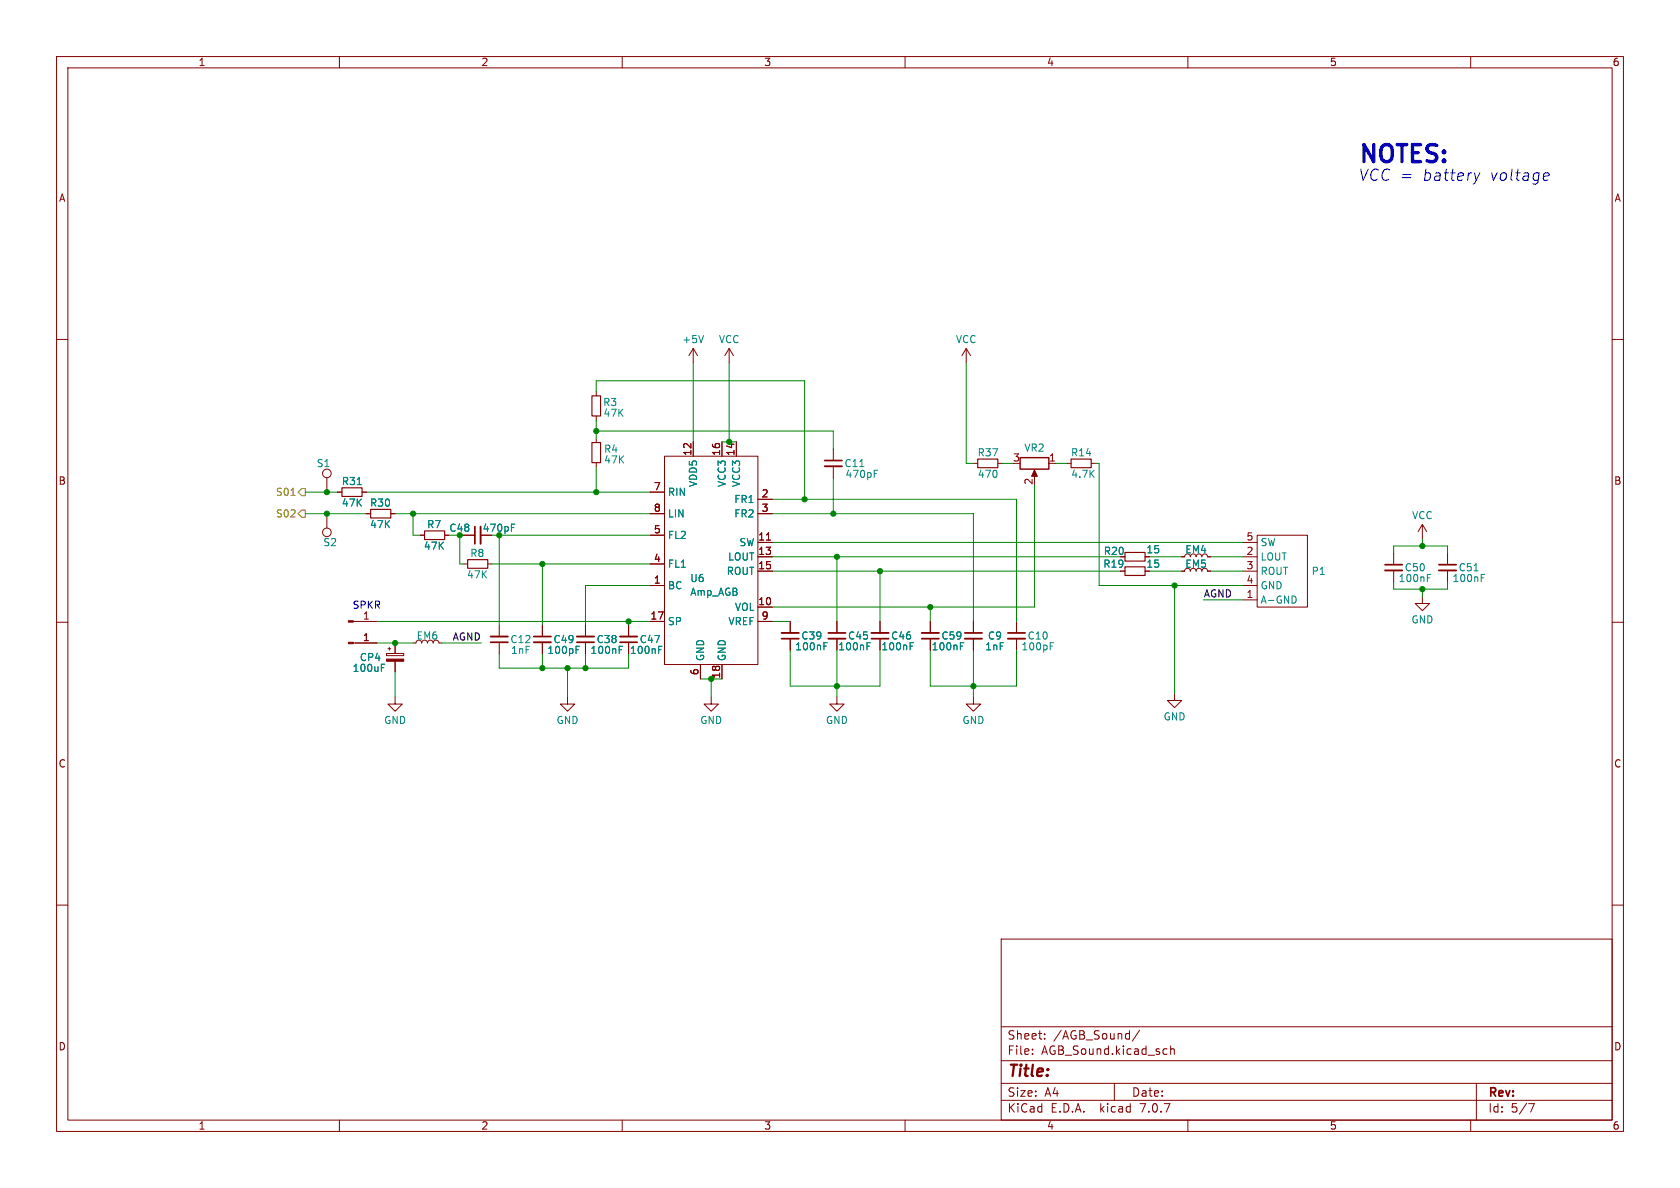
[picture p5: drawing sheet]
<svg xmlns="http://www.w3.org/2000/svg" width="297mm" height="210mm" viewBox="0 0 297 210" stroke-linecap="round" stroke-linejoin="round" font-family="sans-serif">
<g fill="none" stroke="#840000" stroke-width=".18">
<path d="M10 10h277v190h-277zM12 12h273v186h-273zM60 10v2M110 10v2M160 10v2M210 10v2M260 10v2M10 60h2M285 60h2M105.4 69.2v.8M105.4 73.5v.8M105.4 77.5v.7"/>
<path d="M122.6 61.6v2.5M122.6 78.1v2.5M122.6 61.6l-.8 1.3M122.6 61.6l.7 1.3M127.6 78.1v2.5M128.9 61.6l-.8 1.3M128.9 61.6v2.5M128.9 61.6l.8 1.3M130.2 78.1v2.5M147.3 79.4v2M170.8 61.6l-.7 1.3M170.8 61.6v2.5"/>
<path d="M170.8 61.6l.8 1.3M57.8 84.5v2.5M57.8 90.8v2.5M59.7 87h.8M64 87h.8M64.8 90.8h.7M69.1 90.8h.7M74.3 94.6h.8M78.6 94.6h.8M81.9 94.6h2M81.9 99.7h.8M86.2 99.7h.8"/>
<path d="M105.4 81.8v.8M114.9 94.6h2.6M114.9 90.8h2.6M114.9 99.7h2.6M114.9 87h2.6M117.5 80.6h16.5v36.9h-16.5zM134 95.9h2.5M134 98.4h2.5M134 88.3h2.5M134 90.8h2.5M135.5 95.5h.7M147.3 82.4v2.1"/>
<path d="M172.1 81.9h.7M176.4 81.9h.8M182.9 83.4v1.1M185.4 81.9h1.3M188.6 81.9h.8M192.9 81.9h.8M198.1 98.4h.8M208.9 98.4h.5M213.5 98.4h.5M219.7 95.9h2.5M219.7 98.4h2.5M222.2 94.6h8.9v12.7h-8.9z"/>
<path d="M246.4 97.8v2M251.5 92.7l-.8 1.3M251.5 92.7v2.6M251.5 92.7l.7 1.3M255.9 97.8v2M10 110h2M62.5 113.7h4.2M62.5 109.9h4.2M68.3 115.5h3.1v.4h-3.1zM68.6 114.7h.5M68.8 114.4v.5M69.8 113.7v1.8"/>
<path d="M69.8 116.9v1.8M73 113.7h.5M77.6 113.7h.5M88.3 110.5v2M88.3 113.5v2.1M95.9 110.5v2M95.9 113.5v2.1M103.5 110.5v2M103.5 113.5v2.1M111.1 110.5v2M111.1 113.5v2.1M114.9 109.9h2.6"/>
<path d="M114.9 103.5h2.6M123.8 117.5v2.5M127.6 117.5v2.5M134 107.3h2.5M134 101h2.5M134 109.9h2.5M139.7 109.9v2M139.7 112.9v2M148 109.9v2M148 112.9v2M155.6 109.9v2M155.6 112.9v2"/>
<path d="M164.5 109.9v2M164.5 112.9v2M172.1 109.9v2M172.1 112.9v2M179.7 109.9v2M179.7 112.9v2M198.1 101h.8M208.9 101h.5M213.5 101h.5M219.7 101h2.5M219.7 103.5h2.5M219.7 106h2.5"/>
<path d="M246.4 100.8v2.1M251.5 105.4v1.3h1.2l-1.2 1.3-1.3-1.3h1.3M255.9 100.8v2.1M285 110h2M69.8 123.2v1.3h1.3l-1.3 1.2-1.2-1.2h1.2M100.3 123.2v1.3h1.3l-1.3 1.2-1.2-1.2h1.2M125.7 123.2v1.3h1.3l-1.3 1.2-1.2-1.2h1.2M148 123.2v1.3h1.2l-1.2 1.2-1.3-1.2h1.3M172.1 123.2v1.3h1.3l-1.3 1.2-1.3-1.2h1.3M207.6 122.6v1.2h1.3l-1.3 1.3-1.2-1.3h1.2M10 160h2M285 160h2"/>
<path d="M177 166h108v32h-108zM60 198v2M110 198v2M160 198v2M177 194.5h108M177 191.5h108M177 187.5h108M177 181.5h108M182.5 186.3v.1M182.5 185.5v.1M184.7 183.6v.1M184.7 182.8v.1"/>
<path d="M197 191.5v3M201.5 182.1l-1.3 2M205.9 185.4l.4 .1M206.3 186.3l-.4 .1M207 185.5l.2-.1 .3 .1 .1 .9M207 184.9v1.5M210 198v2M260 198v2M261 191.5v6.5M270.2 195.1h1l-.6 1.5"/>
<circle cx="57.8" cy="94.1" r=".76"/>
<circle cx="57.8" cy="83.7" r=".76"/>
</g>
<g fill="#840000" stroke="#840000" stroke-width=".18">
<path d="M68.3 116.5h3.1v.4h-3.1z"/>
<path d="M182.9 83.1l.5 1.1h-1z"/>
<path d="M61.6 109.7h.9v.3h-.9z"/>
<path d="M61.6 113.5h.9v.3h-.9z"/>
</g>
<g fill="none" stroke="#008484" stroke-width=".18">
<path d="M124.4 59.3l-.5 1.3M63.2 85.7h.7M90.4 93.3h.4M90.4 92.7h.6M152 82.5h.7M154.5 83.7h.5M154.5 83.1h.7M67.4 118h.4M67.4 117.4h.6M101.8 114.8h.5M101.8 114.2h.6M109.5 114.8h.4"/>
<path d="M109.5 114.2h.6M116.4 114.8h.5M116.4 114.2h.7M145.7 114.2h.4M145.7 113.6h.6M153.3 114.2h.4M153.3 113.6h.6M160.9 114.2h.4M160.9 113.6h.6M169.8 114.2h.4M169.8 113.6h.6M185.7 114.2h.4"/>
<path d="M185.7 113.6h.6M228.9 105.4l.2 .5-.2 .7M252.3 102.1h.5M252.3 101.5h.6M260.6 100.9h.7M261.9 102.1h.4M261.9 101.5h.6"/>
</g>
<g fill="none" stroke="#840000" stroke-width=".33">
<path d="M85 93.1v3M145.8 82.4h3M86.7 112.5h3.1M94.4 113.5h3M102 112.5h3M109.6 112.5h3M138.2 111.9h3M146.4 112.9h3.1M154.1 111.9h3M162.9 111.9h3.1M170.6 112.9h3M178.2 112.9h3"/>
<path d="M244.9 100.8h3M254.4 100.8h3"/>
</g>
<g fill="none" stroke="#840000" stroke-width=".3">
<path d="M83.9 93.1v3M145.8 81.4h3M244.9 99.8h3M254.4 99.8h3M86.7 113.5h3.1M94.4 112.5h3M102 113.5h3M109.6 113.5h3M138.2 112.9h3M146.4 111.9h3.1M154.1 112.9h3M162.9 112.9h3.1"/>
<path d="M170.6 111.9h3M178.2 111.9h3"/>
</g>
<path d="M104.6 70h1.6v3.5h-1.6zM104.6 78.2h1.6v3.6h-1.6zM60.5 86.2h3.5v1.6h-3.5zM65.5 90h3.6v1.6h-3.6zM75.1 93.9h3.5v1.5h-3.5zM82.7 98.9h3.5v1.6h-3.5zM172.8 81.2h3.6v1.5h-3.6zM189.4 81.2h3.5v1.5h-3.5zM198.9 97.7h3.5v1.5h-3.5zM198.9 100.2h3.5v1.5h-3.5z" fill="none" stroke="#840000" stroke-width=".2"/>
<path d="M180.3 80.9h5.1v2h-5.1z" fill="none" stroke="#840000" stroke-width=".25"/>
<path d="M51.4 87.6h.8M52.7 90.8l.6-.6h.7v1.2h-.7zM53.3 86.4h.7v1.2h-.7l-.6-.6z" fill="none" stroke="#848400" stroke-width=".18"/>
<path d="M261.6 30.5l-.6 1.4M273.2 30.5l.6 .1v.4l-.9 .2M273.7 31.8l-.6 .1" fill="none" stroke="#0000c2" stroke-width=".18"/>
<g fill="none" stroke="#008400" stroke-width=".18">
<path d="M105.4 69.2v-1.9h36.8v21M105.4 74.3v3.2M105.4 76.2h41.9v3.2M122.6 64.1v14M127.6 78.1h2.6M128.9 64.1v14M170.8 64.1v17.8h1.3M54 90.8h10.8M54 87h5.7M64.8 87h50.1M69.8 90.8h45.1M73 90.8v3.8h1.3"/>
<path d="M81.3 94.6v5.1h.6M87 99.7h27.9M95.9 99.7v10.8M105.4 82.6v4.4M114.9 94.6h-26.6v15.9M136.5 90.8h35.6v19.1M136.5 88.3h43.2v21.6M136.5 98.4h61.6M136.5 95.9h83.2M147.3 84.5v6.3M148 98.4v11.5M177.2 81.9h1.9"/>
<path d="M182.9 85.7v21.6h-46.4M186.7 81.9h1.9M193.7 81.9h.6v21.6h25.4M203.2 98.4h5.7M214 98.4h5.7M246.4 97.8v-1.3h9.5v1.3M251.5 95.3v1.2M66.7 109.9h48.2M66.7 113.7h6.3M69.8 118.7v4.5M78.1 113.7h7M88.3 115.6v2.5h22.8v-2.5"/>
<path d="M95.9 115.6v2.5M100.3 118.1v5.1M103.5 115.6v2.5M111.1 109.9v.6M114.9 103.5h-11.4v7M136.5 109.9h3.2M136.5 101h61.6M139.7 114.9v6.4h15.9v-6.4M148 114.9v8.3M155.6 101v8.9M164.5 114.9v6.4h15.2v-6.4M164.5 107.3v2.6"/>
<path d="M172.1 114.9v8.3M203.2 101h5.7M207.6 103.5v19.1M212.7 106h7M214 101h5.7M246.4 102.9v1.2h9.5v-1.2M251.5 104.1v1.3M123.8 120h1.9v3.2"/>
</g>
<g fill="#008400" stroke="#008400" stroke-width=".18">
<circle cx="103.5" cy="118.1" r=".46"/>
<circle cx="95.9" cy="118.1" r=".46"/>
<circle cx="100.3" cy="118.1" r=".46"/>
<circle cx="155.6" cy="101" r=".46"/>
<circle cx="164.5" cy="107.3" r=".46"/>
<circle cx="142.2" cy="88.3" r=".46"/>
<circle cx="148" cy="121.3" r=".46"/>
<circle cx="125.7" cy="120" r=".46"/>
<circle cx="172.1" cy="121.3" r=".46"/>
<circle cx="105.4" cy="76.2" r=".46"/>
<circle cx="95.9" cy="99.7" r=".46"/>
<circle cx="128.9" cy="78.1" r=".46"/>
<circle cx="147.3" cy="90.8" r=".46"/>
<circle cx="111.1" cy="109.9" r=".46"/>
<circle cx="105.4" cy="87" r=".46"/>
<circle cx="148" cy="98.4" r=".46"/>
<circle cx="81.3" cy="94.6" r=".46"/>
<circle cx="73" cy="90.8" r=".46"/>
<circle cx="69.8" cy="113.7" r=".46"/>
<circle cx="57.8" cy="90.8" r=".46"/>
<circle cx="57.8" cy="87" r=".46"/>
<circle cx="251.5" cy="96.5" r=".46"/>
<circle cx="251.5" cy="104.1" r=".46"/>
<circle cx="207.6" cy="103.5" r=".46"/>
</g>
<text font-size="4.2" fill="#0000c2" x="240" y="29">NOTES:</text>
<g font-size="2.8" fill="#0000c2">
<text x="240" y="32.1">VCC =</text>
<text x="251.4" y="32.1">battery</text>
<text x="263.3" y="32.1">voltage</text>
</g>
<text font-size="2.8" fill="#840000" x="178" y="190.9">Title:</text>
<g font-size="2.1" fill="#840000">
<text x="178" y="184">Sheet:</text>
<text x="186.2" y="184">/AGB_Sound/</text>
<text x="178" y="186.7">File:</text>
<text x="184.1" y="186.7">AGB_Sound.kicad_sch</text>
<text x="178" y="196.9">KiCad</text>
<text x="178" y="194.1">Size:</text>
<text x="184.7" y="194.1">A4</text>
<text x="185.7" y="196.9">E.D.A.</text>
<text x="194.6" y="196.9">kicad</text>
<text x="200" y="194.1">Date:</text>
<text x="201.8" y="196.9">7.0.7</text>
<text x="263" y="194.3">Rev:</text>
<text x="263" y="196.9">Id:</text>
<text x="267.1" y="196.9">5/7</text>
</g>
<g font-size="1.8" fill="#840000">
<text x="35" y="11.9">1</text>
<text x="85" y="11.9">2</text>
<text x="135" y="11.9">3</text>
<text x="185" y="11.9">4</text>
<text x="235" y="11.9">5</text>
<text x="285" y="11.9">6</text>
<text x="10.3" y="35.9">A</text>
<text x="285.3" y="35.9">A</text>
<text x="122.3" y="80.7" transform="rotate(-90 122.3 80.7)">12</text>
<text x="127.4" y="80.7" transform="rotate(-90 127.4 80.7)">16</text>
<text x="129.9" y="80.7" transform="rotate(-90 129.9 80.7)">14</text>
<text x="179" y="81.7">3</text>
<text x="185.3" y="81.7">1</text>
<text x="10.3" y="85.9">B</text>
<text x="115.5" y="86.7">7</text>
<text x="134.5" y="88">2</text>
<text x="182.6" y="85.8" transform="rotate(-90 182.6 85.8)">2</text>
<text x="285.3" y="85.9">B</text>
<text x="115.5" y="94.4">5</text>
<text x="115.5" y="90.6">8</text>
<text x="133.9" y="95.6">11</text>
<text x="134.5" y="90.6">3</text>
<text x="220.3" y="95.6">5</text>
<text x="115.5" y="99.4">4</text>
<text x="133.9" y="98.2">13</text>
<text x="133.9" y="100.7">15</text>
<text x="202.6" y="98">15</text>
<text x="202.6" y="100.6">15</text>
<text x="220.3" y="98.2">2</text>
<text x="220.3" y="100.7">3</text>
<text x="115.5" y="103.3">1</text>
<text x="133.9" y="107.1">10</text>
<text x="220.3" y="105.8">1</text>
<text x="220.3" y="103.3">4</text>
<text x="64.1" y="109.6">1</text>
<text x="64.1" y="113.4">1</text>
<text x="114.9" y="109.6">17</text>
<text x="134.5" y="109.6">9</text>
<text x="123.6" y="119.5" transform="rotate(-90 123.6 119.5)">6</text>
<text x="127.4" y="120.1" transform="rotate(-90 127.4 120.1)">18</text>
<text x="10.3" y="135.9">C</text>
<text x="285.3" y="135.9">C</text>
<text x="10.3" y="185.9">D</text>
<text x="285.3" y="185.9">D</text>
<text x="35" y="199.9">1</text>
<text x="85" y="199.9">2</text>
<text x="135" y="199.9">3</text>
<text x="185" y="199.9">4</text>
<text x="235" y="199.9">5</text>
<text x="285" y="199.9">6</text>
</g>
<g font-size="1.8" fill="#008484">
<text x="120.5" y="60.9">+5V</text>
<text x="127" y="60.9">VCC</text>
<text x="168.9" y="60.9">VCC</text>
<text x="106.5" y="72">R3</text>
<text x="106.6" y="73.9">47K</text>
<text x="55.9" y="82.8">S1</text>
<text x="106.7" y="80.2">R4</text>
<text x="106.7" y="82.1">47K</text>
<text x="149.2" y="82.8">C11</text>
<text x="172.7" y="80.9">R37</text>
<text x="181" y="80">VR2</text>
<text x="189.2" y="80.9">R14</text>
<text x="60.3" y="86">R31</text>
<text x="60.3" y="89.8">47K</text>
<text x="65.3" y="89.8">R30</text>
<text x="118" y="87.9">RIN</text>
<text x="123.4" y="86.2" transform="rotate(-90 123.4 86.2)">VDD5</text>
<text x="128.5" y="86.2" transform="rotate(-90 128.5 86.2)">VCC3</text>
<text x="129.7" y="89.1">FR1</text>
<text x="131" y="86.2" transform="rotate(-90 131 86.2)">VCC3</text>
<text x="149.4" y="84.7">470pF</text>
<text x="172.8" y="84.7">470</text>
<text x="189.3" y="84.7">4.7K</text>
<text x="65.3" y="93.6">47K</text>
<text x="75.4" y="93.6">R7</text>
<text x="79.3" y="94.2">C48</text>
<text x="118" y="95.5">FL2</text>
<text x="118" y="91.7">LIN</text>
<text x="129.7" y="91.7">FR2</text>
<text x="249.5" y="92">VCC</text>
<text x="57.1" y="96.7">S2</text>
<text x="74.8" y="97.4">47K</text>
<text x="83" y="98.7">R8</text>
<text x="118" y="100.6">FL1</text>
<text x="128.4" y="101.8">ROUT</text>
<text x="128.6" y="99.3">LOUT</text>
<text x="130.6" y="96.7">SW</text>
<text x="195" y="100.6">R19</text>
<text x="195" y="98.3">R20</text>
<text x="209.4" y="98">EM4</text>
<text x="209.4" y="100.6">EM5</text>
<text x="222.8" y="99.3">LOUT</text>
<text x="222.8" y="101.8">ROUT</text>
<text x="222.8" y="96.7">SW</text>
<text x="231.8" y="101.8">P1</text>
<text x="248.2" y="101.2">C50</text>
<text x="257.8" y="101.2">C51</text>
<text x="82.5" y="102.5">47K</text>
<text x="118" y="104.4">BC</text>
<text x="121.9" y="105.5">Amp_AGB</text>
<text x="121.9" y="103.1">U6</text>
<text x="222.8" y="106.9">A-GND</text>
<text x="222.8" y="104.4">GND</text>
<text x="247.2" y="103.1">100nF</text>
<text x="256.7" y="103.1">100nF</text>
<text x="73.6" y="113.3">EM6</text>
<text x="90.1" y="113.9">C12</text>
<text x="97.7" y="113.9">C49</text>
<text x="105.4" y="113.9">C38</text>
<text x="113" y="113.9">C47</text>
<text x="118" y="110.7">SP</text>
<text x="128.7" y="110.7">VREF</text>
<text x="129.8" y="108.2">VOL</text>
<text x="141.6" y="113.3">C39</text>
<text x="149.8" y="113.3">C45</text>
<text x="157.4" y="113.3">C46</text>
<text x="166.3" y="113.3">C59</text>
<text x="174.6" y="113.3">C9</text>
<text x="181.6" y="113.3">C10</text>
<text x="249.4" y="110.4">GND</text>
<text x="62.2" y="119">100uF</text>
<text x="63.5" y="117.1">CP4</text>
<text x="90.2" y="115.8">1nF</text>
<text x="96.7" y="115.8">100pF</text>
<text x="104.3" y="115.8">100nF</text>
<text x="111.3" y="115.8">100nF</text>
<text x="124.7" y="117" transform="rotate(-90 124.7 117)">GND</text>
<text x="128.5" y="117" transform="rotate(-90 128.5 117)">GND</text>
<text x="140.5" y="115.2">100nF</text>
<text x="148.1" y="115.2">100nF</text>
<text x="155.7" y="115.2">100nF</text>
<text x="164.6" y="115.2">100nF</text>
<text x="174.1" y="115.2">1nF</text>
<text x="180.5" y="115.2">100pF</text>
<text x="67.8" y="128.2">GND</text>
<text x="98.3" y="128.2">GND</text>
<text x="123.7" y="128.2">GND</text>
<text x="145.9" y="128.2">GND</text>
<text x="170" y="128.2">GND</text>
<text x="205.6" y="127.6">GND</text>
</g>
<g font-size="1.8" fill="#848400">
<text x="48.7" y="87.9">S01</text>
<text x="48.7" y="91.7">S02</text>
</g>
<text font-size="1.8" fill="#008400" x="85.2" y="94.2">470pF</text>
<text font-size="1.8" fill="#0000c2" x="62.2" y="107.7">SPKR</text>
<g font-size="1.8">
<text x="212.7" y="105.7">AGND</text>
<text x="79.9" y="113.3">AGND</text>
</g>
</svg>
